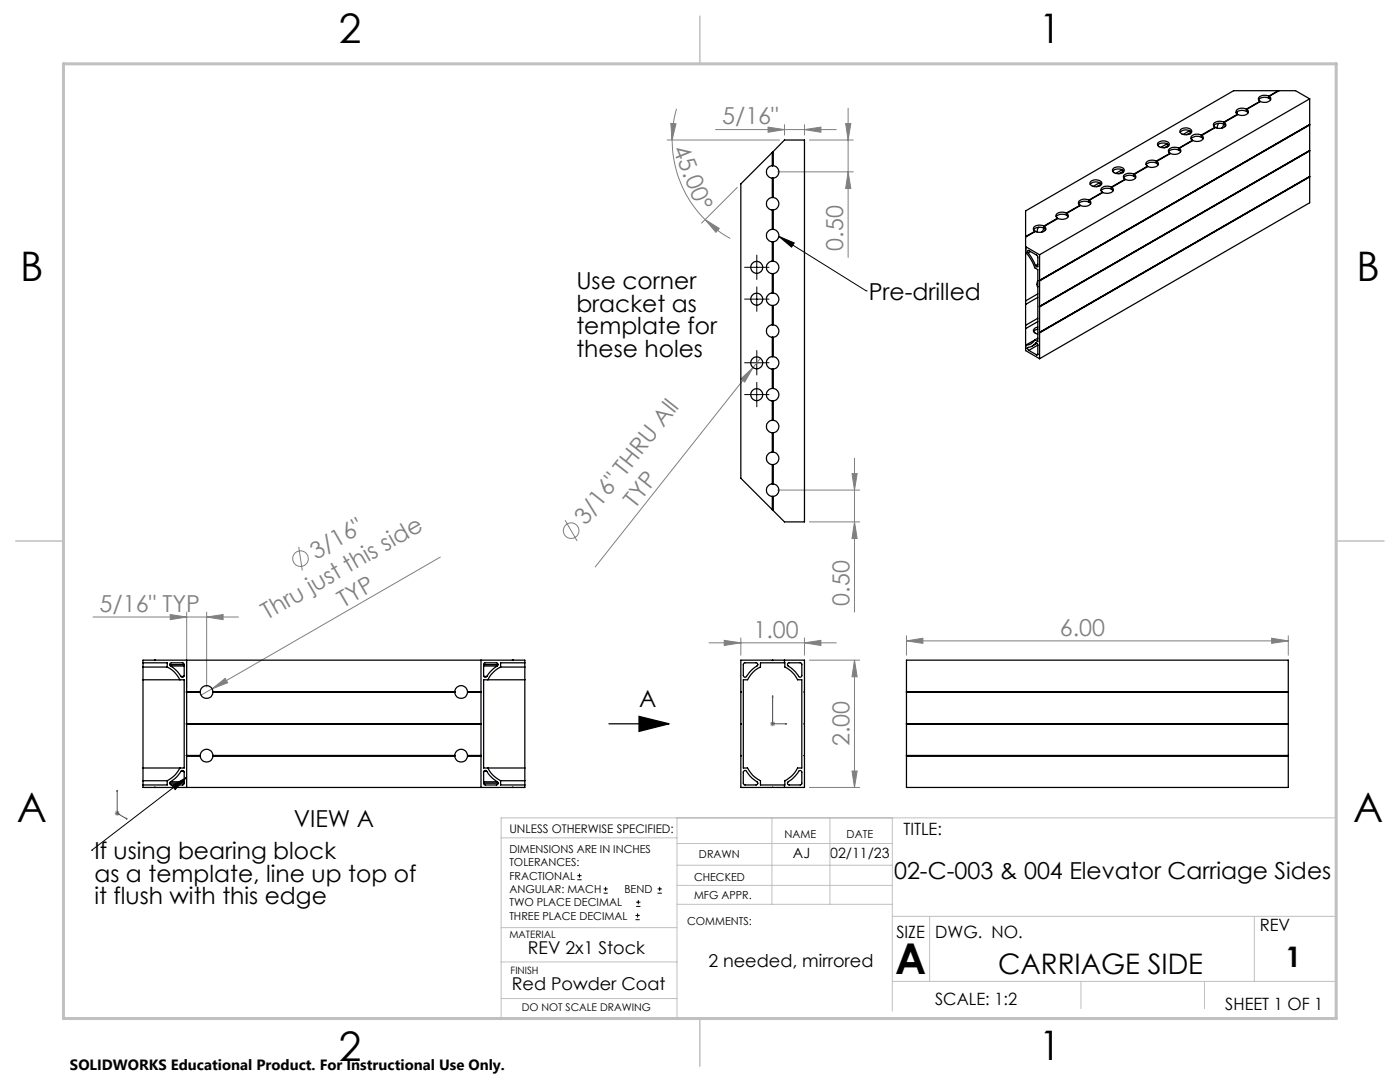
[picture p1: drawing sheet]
<svg xmlns="http://www.w3.org/2000/svg" width="279mm" height="216mm" viewBox="0 0 279 216" stroke-linecap="round" stroke-linejoin="round" font-family="sans-serif">
<g fill="none" stroke="#808080" stroke-width=".2">
<path d="M133.1 27.9h22.5M133.9 24.6l1 .1-.8 3.2zM134.1 27.9a22.5 22.5 0 0 0 6.6 15.9M135 21.7a23.6 23.6 0 0 0-.9 6.2M142.8 25.9h24.1M147.1 37.4l-7.1 7.1M153.3 25.4l3.3 .5-3.3 .5zM155.2 34.3h15.1M156.6 24.9v2.1M160.5 25.9l3.3-.5v1zM160.5 24.9v2.1M161.5 27.9h8.8"/>
<path d="M168.8 24.7h1l-.5 3.2zM169.3 34.3l.5 3.3h-1zM169.3 21.6v29.8M140.7 43.8l2.8 1.8-.6 .8zM140.7 43.8a20.3 20.3 0 0 0 5 3.8M147.8 75.6l2.5-2.3-1.7 2.9zM151.8 71.5l-33 41.6M155.2 97.8h16.4M170 94.5h1.1l-.6 3.3zM170.5 91.4v30.7M59.6 109.1l.7 4.7M87.9 111.2l-45.6 26.2"/>
<path d="M112.8 103.8l2.4 4.2M161.5 104.1h10.1M170.5 104.1l.6 3.4h-1.1zM18.6 123.1h29M34 122.6l3.3 .5-3.3 .5zM37.3 122.1v15.1M41.2 123.1l3.3-.5v1zM41.2 122.1v15M42.3 137.4l2.6-2 .5 .8zM42.3 137.4l-2.2 1.3M141.5 128.3h25.4M144.5 127.8l3.3 .5-3.3 .5z"/>
<path d="M147.8 127.3v3.4M160.5 128.3l3.3-.5v1zM160.5 127.3v3.4M161.5 131.7h10.1M170.5 131.7l.6 3.3h-1.1zM170.5 131.7v25.4M180.9 127.9l3.3-.5v1zM180.9 126.9v3.8M180.9 127.9h76.2M253.8 127.4l3.3 .5-3.3 .5zM257.1 126.9v3.8M153.7 144.4h1"/>
<path d="M153.8 144.1l.8 .7M154.2 143.9v1M154.6 144.1l-.8 .7M161.5 157.1h10.1M170 153.8h1.1l-.6 3.3zM22.9 162.3h1M23 161.9l.7 .7M23.4 161.8v1M23.7 161.9l-.7 .7"/>
<circle cx="60" cy="111.5" r="1.55"/>
<circle cx="114" cy="105.9" r="1.55"/>
</g>
<g fill="none" stroke="#000" stroke-width=".2">
<path d="M149.8 53.3h2.5M149.8 59.7h2.5M151 52.1v2.5M151 58.5v2.5M155.4 47.2l17.5 10.8M155.4 47.2l3.1 1.3-.5 .8zM172.9 58h.1M149.8 78.7h2.5M149.8 72.4h2.5M151 71.2v2.5M151 77.5v2.5M34.3 156.7l3-1.6-2.3 2.5z"/>
<path d="M37.3 155.1l-19 14.6M18.3 169.7h.1M115.2 175.5h.9M115.2 174.7h.9M115.6 174.3v.9M120.5 178.2h.8M120.5 177.4h.8M120.9 177v.8M127.4 179.6v.8M131.2 178.2h.9M131.2 177.4h.9M131.7 177v.8"/>
<path d="M126.8 183.5h.9M126.8 182.7h.9M127 180.9h.8M127 180h.8M127.2 182.2v.9"/>
</g>
<path d="M121.5 144.4h12M127.5 142.9l6 1.5-6 1.5z" fill="none" stroke="#000" stroke-width=".25"/>
<path d="M154.2 138.8l.1 .3h-.2zM154.2 138.8v5.6h2.8M23.4 157.7v.2zM23.4 157.7v4.6l2 1.1M156.7 144.4h.3l-.3 .1zM25.2 163.3l.2 .1z" fill="none" stroke="#00f" stroke-width=".2"/>
<g fill="none" stroke="#000" stroke-width=".2" stroke-dasharray="15.2 1.3 1.3 1.3">
<path d="M149.8 53.3h-1.2M149.8 59.7h-1.2M151 52.1v-1.2M151 54.6v1.2M151 58.4v-1.2M152.3 53.3h1.2M152.3 59.7h1.2M149.8 78.7h-1.2M149.8 72.4h-1.2M151 77.5v-1.2M151 80v1.2M151 71.1v-1.2"/>
<path d="M151 73.6v1.2M151 60.9v1.2M152.3 78.7h1.2M152.3 72.4h1.2"/>
</g>
<g fill="none" stroke="#c0c0c0" stroke-width=".2">
<path d="M266.7 150.9v52.3M100 167.2h35.1M135.1 172.6h43M135.1 163.2v39.9M135.1 176.7h43M135.1 168.3h43M154.1 163.2v17.2M165.6 163.2v17.2M178.1 163.2v38.6M266.7 163.2h-166.7v40M100 199.2h35.1M100 191.9h35.1"/>
<path d="M100 185.1h35.1M135.1 180.4h43M178.1 182.8h88.6M178.1 195.8h88.6M185.5 182.8v13M215.7 195.8v5.5M240.4 195.8v5.5M250.3 182.8v13"/>
</g>
<path d="M139.7 3.2v9.5M3.1 107.9h9.6M266.7 107.9h9.5M139.7 203.2v9.6" fill="none" stroke="#c0c0c0" stroke-width=".3"/>
<path d="M12.7 12.7h254v190.5h-254z" fill="none" stroke="#c0c0c0" stroke-width=".6"/>
<g fill="#000">
<path d="M127.5 142.9l6 1.5-6 1.5z"/>
<path d="M155.4 47.2l3.1 1.3-.5 .8zM34.3 156.7l3-1.6-2.3 2.5z"/>
</g>
<g fill="#00f">
<path d="M156.7 144.4h.3l-.3 .1zM154.2 138.8l.1 .3h-.2z"/>
<path d="M-.1 144.4v.1zM-.1 138.8v.3zM25.2 163.3l.2 .1zM23.4 157.7v.2zM279.4 144.4v.1zM279.4 138.8v.3z"/>
</g>
<g fill="#808080">
<path d="M42.3 137.4l2.6-2 .5 .8z"/>
<path d="M147.8 75.6l2.5-2.3-1.7 2.9z"/>
<path d="M253.8 127.4l3.3 .5-3.3 .5zM180.9 127.9l3.3-.5v1z"/>
<path d="M144.5 127.8l3.3 .5-3.3 .5zM160.5 128.3l3.3-.5v1zM153.3 25.4l3.3 .5-3.3 .5zM160.5 25.9l3.3-.5v1zM34 122.6l3.3 .5-3.3 .5zM41.2 123.1l3.3-.5v1z"/>
<path d="M170 153.8h1.1l-.6 3.3zM170.5 131.7l.6 3.3h-1.1zM170.5 104.1l.6 3.4h-1.1zM170 94.5h1.1l-.6 3.3z"/>
<path d="M168.8 24.7h1l-.5 3.2zM169.3 34.3l.5 3.3h-1z"/>
<path d="M133.9 24.6l1 .1-.8 3.2zM140.7 43.8l2.8 1.8-.6 .8z"/>
</g>
<g fill="none" stroke="#000" stroke-width=".25">
<path d="M253.2 19.2a1.54 1.54 0 0 0-2.1 .4v.3l.4 .3M253.2 19.2l.1 .1M253.3 19.6l.3 .3M253.3 19.6a1.72 1.72 0 0 0-2.1 .3M253.3 19.3v.3M253.3 19.2a.56 .56 0 0 1 .3 .6 .56 .56 0 0 1-.5 .5l-.9 .1-.7-.2-2.7 1.6M253.3 19.2v.1M253.3 19.2l2-1.1h3.3l2.8 1.6M255.1 18.1l-1.9 1.1M255.1 18.1h-8.9l-41.5 24v18.6M255.1 18.1l.1 .1M261.4 19.7l-53.9 31.1"/>
<path d="M261.4 19.7v5.2M154.1 33.1a1.25 1.25 0 0 0-1.2 1.2 1.25 1.25 0 0 0 1.2 1.3M154.1 39.4a1.25 1.25 0 0 0-1.2 1.3 1.25 1.25 0 0 0 1.2 1.2M154.1 33.1h.1M154.1 39.4h.1M154.1 35.6h.1M154.1 30.4v2.7M154.1 35.6v3.8M154.2 33.1h.1M154.2 39.4h.1M154.2 35.6h.1M154.2 30.3v2.8"/>
<path d="M154.2 35.6v3.8M154.3 39.4a1.25 1.25 0 0 1 1.1 1.3 1.25 1.25 0 0 1-1.1 1.2M154.3 33.1a1.25 1.25 0 0 1 1.1 1.2 1.25 1.25 0 0 1-1.1 1.3M154.3 30.3v2.8M154.3 35.6v3.8M156.6 27.9h3.9v76.2h-3.9l-8.8-8.7v-58.7zM217.3 39.9a1.54 1.54 0 0 0-2.1 .5v.2l.3 .4M217.3 39.9v.1M217.4 40a.56 .56 0 0 1 .3 .6 .56 .56 0 0 1-.5 .4l-1 .2-.6-.2-2.7 1.6M217.4 40h-.1M217.7 36.2a1.52 1.52 0 0 1 2.2 .3 1.28 1.28 0 0 1-2 .5 .5 .5 0 0 1-.2-.8zM219.5 36.4l.2 .5"/>
<path d="M219.5 36.4a1.57 1.57 0 0 0-1.9 .4M219.5 36.4l-1.3 .8M219.6 37l-.1 .1M219.7 36.8l-.8 .5M220 38.3l.1 .1M220 38.3l-2.7 1.6M220.1 38.4l-2.7 1.6M221.8 37.3a1.54 1.54 0 0 0-2.1 .5v.2l.3 .3M221.8 37.3v.1M221.8 37.4h.1M221.8 37.8l.3 .3M221.8 37.8a1.66 1.66 0 0 0-2.1 .3"/>
<path d="M221.8 37.4v.4M221.9 37.4a.61 .61 0 0 1 .2 .8 .61 .61 0 0 1-.7 .3l-1.3-.1M222.2 33.6a1.57 1.57 0 0 1 2.2 .3 1.26 1.26 0 0 1-1.8 .7 .56 .56 0 0 1-.5-.4 .56 .56 0 0 1 .1-.6zM223.9 33.9l.3 .4M223.9 33.9a1.56 1.56 0 0 0-1.8 .3M223.9 33.9l-1.2 .7M224 34.5h.1M224.2 34.2l-.9 .4M224.5 35.8h.1M224.5 35.8l-2.7 1.5M226.3 34.7a1.57 1.57 0 0 0-2.1 .5l.3 .6M226.3 34.7v.1"/>
<path d="M226.3 35.2l.3 .3M226.3 35.2a1.72 1.72 0 0 0-2.1 .3M226.3 34.8v.4M226.4 34.8a.56 .56 0 0 1 .3 .6 .56 .56 0 0 1-.5 .4l-1 .2-.6-.2-2.7 1.6M226.4 34.8h-.1M229 33.2h.1M229 33.2l-2.7 1.5M230.8 32.1a1.57 1.57 0 0 0-2.1 .5l.3 .6M230.8 32.1v.1M230.8 32.6l.3 .3M230.8 32.6a1.63 1.63 0 0 0-2.1 .3M230.8 32.2h.1"/>
<path d="M230.8 32.2v.4M230.9 32.2a.61 .61 0 0 1 .2 .8 .61 .61 0 0 1-.7 .3l-.7 .1-.6-.2-2.7 1.6M231.2 28.4a1.55 1.55 0 0 1 2.2 .3 1.28 1.28 0 0 1-2.1 .6l-.2-.2a.47 .47 0 0 1 .1-.7zM232.9 28.7l.3 .4M232.9 28.7a1.64 1.64 0 0 0-1.9 .3M232.9 28.7l-1.3 .7M233 29.3h.1M233.2 29l-.9 .5M233.5 30.6v.1M233.5 30.6l-2.7 1.5M235.3 29.6a1.54 1.54 0 0 0-2.1 .4v.2l.3 .4M235.3 29.6h.1"/>
<path d="M235.3 30l.3 .3M235.3 30a1.72 1.72 0 0 0-2.1 .3M235.3 29.6v.4M235.3 29.6a.56 .56 0 0 1 .4 .6 .56 .56 0 0 1-.5 .5l-1 .1-.6-.2-2.7 1.6M235.7 25.8a1.52 1.52 0 0 1 2.1 .3 1.31 1.31 0 0 1-2 .6l-.2-.2a.47 .47 0 0 1 .1-.7zM237.4 26.1l.2 .4M237.4 26.1a1.57 1.57 0 0 0-1.9 .3M237.4 26.1l-1.3 .7M237.6 26.7h-.1M237.6 26.4l-.8 .5M238 28h.1M238 28l-2.7 1.6"/>
<path d="M238.1 28l-2.8 1.6M239.7 27a1.5 1.5 0 0 0-2 .4l.1 .4 .2 .2M239.7 27h.1M239.8 27h.1M239.8 27.4l.3 .3M239.8 27.4a1.66 1.66 0 0 0-2.1 .3M239.8 27v.4M239.9 27a.64 .64 0 0 1 .2 .8 .64 .64 0 0 1-.7 .4h-.7l-.6-.2M242.5 25.4v.1M242.5 25.4l-2.8 1.6M243.2 24.6l-.3 .9M244.2 24.4a1.57 1.57 0 0 0-2.1 .4l.4 .6"/>
<path d="M244.2 24.4h.1M244.2 24.8l-.4 .8M244.3 24.8l.3 .3-.1 .1M244.3 24.8a1.7 1.7 0 0 0-2.1 .3M244.3 24.4v.4M244.3 24.4a.56 .56 0 0 1 .3 .6 .56 .56 0 0 1-.4 .5l-1 .1-.6-.2-2.7 1.6M244.3 24.4h.1M246.9 22.3v.5M246.9 22.8l.1 .1M246.9 22.8l-2.7 1.6M248.7 21.8a1.5 1.5 0 0 0-2 .5l.2 .5M248.7 21.8l.1 .1"/>
<path d="M248.8 22.2l.3 .3M248.8 22.2a1.79 1.79 0 0 0-2.1 .3M248.8 21.9v.3M248.8 21.8a.56 .56 0 0 1 .3 .6 .56 .56 0 0 1-.5 .5l-.9 .1-.6-.1-2.8 1.5M248.8 21.8v.1M251.5 20.2v.1M251.5 20.2l-2.8 1.6M261.3 24.9l-53.9 31.1M261.3 24.9h.1M261.3 30.1l-53.9 31.1M261.3 30.1h.1M261.3 35.2l-53.9 31.2"/>
<path d="M261.3 35.2h.1M261.3 35.2l.1 .1M261.4 24.9v5.2M261.4 30.1v5.1M261.4 35.3v5.2l-53.9 31.1M261.4 24.9l-53.9 31.1M261.4 24.9l-53.9 31.2M261.4 30.1l-53.9 31M261.4 30.1l-53.9 31.1M261.4 35.2l-53.9 31.1M261.4 35.3l-53.9 31.1M154.1 45.8a1.25 1.25 0 0 0-1.2 1.2 1.25 1.25 0 0 0 1.2 1.3"/>
<path d="M154.1 52.1a1.25 1.25 0 0 0-1.2 1.3 1.25 1.25 0 0 0 1.2 1.2M154.1 58.5a1.25 1.25 0 0 0-1.2 1.2 1.25 1.25 0 0 0 1.2 1.3M154.1 45.8h.1M154.1 41.9h.1M154.1 52.1h.1M154.1 48.3h.1M154.1 58.5h.1M154.1 54.6h.1M154.1 41.9v3.9M154.1 48.3v3.8M154.1 54.6v3.9M154.2 45.8h.1"/>
<path d="M154.2 41.9h.1M154.2 52.1h.1M154.2 48.3h.1M154.2 58.5h.1M154.2 54.6h.1M154.2 41.9v3.9M154.2 48.3v3.8M154.2 54.6v3.9M154.3 58.5a1.25 1.25 0 0 1 1.1 1.2 1.25 1.25 0 0 1-1.1 1.3M154.3 52.1a1.25 1.25 0 0 1 1.1 1.3 1.25 1.25 0 0 1-1.1 1.2M154.3 45.8a1.25 1.25 0 0 1 1.1 1.2 1.25 1.25 0 0 1-1.1 1.3M154.3 41.9v3.9"/>
<path d="M154.3 48.3v3.8M154.3 54.6v3.9M204.7 49.6v.7a9.4 9.4 0 0 1 1.8 3.1l.6 .4v14.4l-.6-.4M204.7 49.2l2.8 1.6M205.2 50.4l-.1-.2 .1-.2 1.8 1 .1 2.1a.24 .24 0 0 1-.3 .2 .24 .24 0 0 1-.1-.3M205.2 50.4l1.5 2.6M205.6 50.2l-.4 .2M206.6 46.1v.1M206.6 46.1l-1.9 1.1M207 57.2h.1M207.1 56l-.2 .7 .2 .6M207.1 58.6l-2.4 1.4"/>
<path d="M207.1 59.3l-2.4 1.4M207.1 52.7l-.4 .3M207.3 45.3l-.4 1M207.4 56l.1 .1M207.5 50.8v5.2M207.5 56.1v5M207.5 56h-.1M208.3 45.1a1.54 1.54 0 0 0-2.1 .5v.2l.4 .3M208.3 45.1l.1 .1M208.3 45.5l-.4 .8M208.4 45.5l.3 .4M208.4 45.5a1.72 1.72 0 0 0-2.1 .4"/>
<path d="M208.4 45.2v.3M208.4 45.2a.56 .56 0 0 1 .3 .6 .56 .56 0 0 1-.5 .4l-.9 .2-.6-.2-2 1.1M208.4 45.2h.1M208.7 45.8l-.1 .2M211 43.5l.1 .1M211 43.5l-2.7 1.6M212.8 42.5a1.57 1.57 0 0 0-2.1 .5l.3 .5M212.8 42.5l.1 .1M212.9 43l.2 .3M212.9 43a1.63 1.63 0 0 0-2.1 .3M212.9 42.6h.1M212.9 42.6v.4"/>
<path d="M212.9 42.6a.62 .62 0 0 1 .3 .8 .62 .62 0 0 1-.8 .3l-1.3-.1-2.7 1.6M215.5 41h.1M215.5 41l-2.7 1.5M217.3 40.4l.4 .3M217.3 40.4a1.72 1.72 0 0 0-2 .3M217.3 40v.4M154.1 64.8a1.25 1.25 0 0 0-1.2 1.3 1.25 1.25 0 0 0 1.2 1.2M154.1 71.2a1.25 1.25 0 0 0-1.2 1.2 1.25 1.25 0 0 0 1.2 1.3M154.1 77.5a1.25 1.25 0 0 0-1.2 1.3 1.25 1.25 0 0 0 1.2 1.2M154.1 64.8h.1M154.1 61h.1M154.1 71.2h.1"/>
<path d="M154.1 67.3h.1M154.1 77.5h.1M154.1 73.7h.1M154.1 61v3.8M154.1 67.3v3.9M154.1 73.7v3.8M154.2 64.8h.1M154.2 61h.1M154.2 71.2h.1M154.2 67.3h.1M154.2 77.5h.1M154.2 73.7h.1"/>
<path d="M154.2 61v3.8M154.2 67.3v3.9M154.2 73.7v3.8M154.3 77.5a1.25 1.25 0 0 1 1.1 1.3 1.25 1.25 0 0 1-1.1 1.2M154.3 71.2a1.25 1.25 0 0 1 1.1 1.2 1.25 1.25 0 0 1-1.1 1.3M154.3 64.8a1.25 1.25 0 0 1 1.1 1.3 1.25 1.25 0 0 1-1.1 1.2M154.3 61v3.8M154.3 67.3v3.9M154.3 73.7v3.8M204.7 60.7v4.2M204.7 64.9v5.1l2.8 1.6M204.7 68.9v.6"/>
<path d="M205.3 69.9l1.6 .9M206.5 67.8a1.89 1.89 0 0 1-1.8 1.1M206.5 67.8l-1.8 1.1M206.7 68.5a.36 .36 0 0 1 .4 .4M206.7 68.5a2.5 2.5 0 0 1-1.6 .9v.3l.2 .2M206.8 68.4l-.1 .1M206.9 68.5l-.9 .5M207.1 70.7l-.1 .1h-.1M207.1 65.3a.68 .68 0 0 0-.8 .5 .68 .68 0 0 0 .6 .8l.2 .1M207.1 65.7l-.6 .2-.2 .3M207.1 68.9v1.8M207.1 67.5l-.6 .3"/>
<path d="M207.1 64.2l-2.4 1.4M207.1 63.5l-2.4 1.4M207.1 70.7l-.2 .1M207.1 68.9l-1.8 1M207.4 61.2h.1M207.4 66.4h.1M207.5 61.2v5.1M207.5 66.4v5.2M207.5 61.1l-.1 .1M207.5 66.3l-.1 .1M154.1 83.9a1.25 1.25 0 0 0-1.2 1.2 1.25 1.25 0 0 0 1.2 1.3M154.1 90.2a1.25 1.25 0 0 0-1.2 1.3 1.25 1.25 0 0 0 1.2 1.2"/>
<path d="M154.1 96.6a1.25 1.25 0 0 0-1.2 1.2 1.25 1.25 0 0 0 1.2 1.3M154.1 83.9h.1M154.1 80h.1M154.1 90.2h.1M154.1 86.4h.1M154.1 96.6h.1M154.1 92.7h.1M154.1 99.1h.1M154.1 80v3.9M154.1 86.4v3.8M154.1 92.7v3.9M154.1 99.1v2.6"/>
<path d="M154.2 83.9h.1M154.2 80h.1M154.2 90.2h.1M154.2 86.4h.1M154.2 96.6h.1M154.2 92.7h.1M154.2 99.1h.1M154.2 80v3.9M154.2 86.4v3.8M154.2 92.7v3.9M154.2 99.1v2.7M154.3 96.6a1.25 1.25 0 0 1 1.1 1.2 1.25 1.25 0 0 1-1.1 1.3"/>
<path d="M154.3 90.2a1.25 1.25 0 0 1 1.1 1.3 1.25 1.25 0 0 1-1.1 1.2M154.3 83.9a1.25 1.25 0 0 1 1.1 1.2 1.25 1.25 0 0 1-1.1 1.3M154.3 80v3.9M154.3 86.4v3.8M154.3 92.7v3.9M154.3 99.1v2.7M28.5 133.1v2.5M28.5 133.1v-1.4h76.2v1.4M28.5 135.6h8.3v17.6h-8.3M28.5 132.3h4.9v.8M28.5 135.6v17.6M28.5 133.1h4.9"/>
<path d="M30.8 131.7h.2M33.4 133.1a5.5 5.5 0 0 1 2.5 2.5M33.9 132.6l.2-.3h2.4l.3 .3M33.9 132.6l.1 .3M33.9 132.6h2.9M34 132.9l1 .7 1.1 1.4M34 132.9h2.8M36.1 135h.6M36.8 132.6v2.3l-.4 .2-.3-.1M37.2 138.1h2.8M37.2 138.1h.1M37.3 138.1h2.7"/>
<path d="M37.3 131.7l-.1 6.4M37.3 138.1v6.3M40 138.1a1.27 1.27 0 0 0 1.2 1.2 1.27 1.27 0 0 0 1.3-1.2M40 138a1.27 1.27 0 0 1 1.2-1.2 1.27 1.27 0 0 1 1.3 1.2M40 138.1h.1M40 138v.1M42.5 138v.1M42.5 138.1h.1M42.5 138h48.3M42.5 138.1h48.3M90.8 138.1a1.27 1.27 0 0 0 1.2 1.2 1.27 1.27 0 0 0 1.3-1.2M90.8 138a1.27 1.27 0 0 1 1.2-1.2 1.27 1.27 0 0 1 1.3 1.2"/>
<path d="M90.8 138.1h.1M90.8 138v.1M93.3 138.1h.1M93.3 138v.1M93.3 138l2.8 .1M93.3 138.1h2.7M96 131.7l.1 6.4M96 138.1v6.3M96.1 138.1h-.1M96.5 132.6l.2-.3h2.5l.2 .3M96.5 132.6v2.3l.3 .2 .4-.1M96.5 132.9h2.7"/>
<path d="M96.5 132.6h2.9M96.6 135h.6M99.2 132.9l-.9 .7-1.1 1.4M99.4 132.6l-.2 .3M99.9 133.1l-1.5 1.1-1 1.4M99.9 133.1h4.8M102.3 131.7h.1M104.7 133.1v2.5M104.7 135.6h-8.2v17.6h8.2M104.7 132.3h-4.8v.8M104.7 135.6v17.6M147.8 131.7h12.7v25.4h-12.7z"/>
<path d="M148.3 135.6h.9l.7-1a4.6 4.6 0 0 1 1.9-1.5v-.8h4.8v.8a5.5 5.5 0 0 1 2.6 2.5h.8v17.6h-.8a5.5 5.5 0 0 1-2.6 2.6v.8h-4.8v-.8l-1.6-1.1-1-1.5h-.9zM148.6 132.3h2.4l.2 .2v.3a8.5 8.5 0 0 0-2.4 2.3h-.3l-.2-.2v-2.4zM156.6 131.7v.6M157.2 132.4l.2-.1h2.5l.1 .2v2.3a.35 .35 0 0 1-.2 .3 .35 .35 0 0 1-.4-.1 7.7 7.7 0 0 0-2.2-2.3zM180.9 131.7h76.2v25.4h-76.2zM180.9 138h76.2M180.9 138.1h76.2M28.5 153.2v2.6M28.5 155.8v1.3h76.2v-1.3M28.5 155.8h4.9M30.8 157.1h.2M33.4 155.8v.8h-4.9"/>
<path d="M33.9 156.3l.2 .3h2.4l.3-.3M33.9 156.3h2.9M34 156l-.1 .3M34 156h2.8M35.9 153.2l-1 1.5-1.5 1.1M36.1 153.9l-1.1 1.4-1 .7M36.1 153.9l.4-.2 .3 .3v2.3M36.1 153.9h.6M37.2 150.8h2.8M37.2 144.4h58.9M37.2 144.4l.1 .1M37.2 150.8h.1"/>
<path d="M37.3 150.7h2.7M37.3 150.8h2.7M37.3 144.4h58.7M37.3 144.5h58.7M37.3 144.5v6.2M37.3 150.8v6.3M37.3 144.4h-.1M37.3 150.7l-.1 .1M40 150.8a1.27 1.27 0 0 0 1.2 1.2 1.27 1.27 0 0 0 1.3-1.2M40 150.7a1.27 1.27 0 0 1 1.2-1.2 1.27 1.27 0 0 1 1.3 1.2M40 150.8h.1M40 150.7v.1"/>
<path d="M42.5 150.7v.1M42.5 150.8h.1M42.5 150.8h48.3M42.5 150.7h48.3M90.8 150.8a1.27 1.27 0 0 0 1.2 1.2 1.27 1.27 0 0 0 1.3-1.2M90.8 150.7a1.27 1.27 0 0 1 1.2-1.2 1.27 1.27 0 0 1 1.3 1.2M90.8 150.8h.1M90.8 150.7v.1M93.3 150.7v.1M93.3 150.8h.1M93.3 150.8h2.8M93.3 150.7h2.7"/>
<path d="M93.3 150.8h2.7M96 144.5v6.2M96 150.8v6.3M96 150.7l.1 .1M96 144.4h.1M96.1 150.8h-.1M96.1 144.4l-.1 .1M96.5 156.3l.3 .3h2.3l.3-.3M96.5 156h2.7M96.5 156.3h2.9M96.6 153.9h.6M97.2 153.9l-.4-.2-.3 .3v2.3"/>
<path d="M97.2 153.9l.7 1 1.3 1.1M97.4 153.2a5.5 5.5 0 0 0 2.5 2.6M99.2 156l.2 .3M99.9 155.8v.8h4.8M99.9 155.8h4.8M102.3 157.1h.1M104.7 153.2v2.6M148.4 153.8h.5a8.3 8.3 0 0 0 2.3 2.4l-.2 .4h-2.5l-.2-.2zM156.6 156.6v.5M159.5 153.8l.3-.1 .2 .3v2.5l-.2 .1h-2.3a.35 .35 0 0 1-.3-.2 .35 .35 0 0 1 .1-.4 6.4 6.4 0 0 0 2.2-2.2zM180.9 150.8h76.2M180.9 150.7h76.2"/>
<path d="M180.9 144.4h76.2M180.9 144.5h76.2"/>
<circle cx="151" cy="53.3" r="1.2"/>
<circle cx="151" cy="59.7" r="1.2"/>
<circle cx="151" cy="72.4" r="1.2"/>
<circle cx="151" cy="78.7" r="1.2"/>
</g>
<text font-size="8.5" x="178.6" y="194.3">A</text>
<g font-size="8.1">
<text x="67.6" y="8.5">2</text>
<text x="207.3" y="8.5">1</text>
<text x="4" y="56.2">B</text>
<text x="270.7" y="56.2">B</text>
<text x="3.3" y="164.1">A</text>
<text x="270" y="164.1">A</text>
<text x="67.6" y="211.7">2</text>
<text x="207.3" y="211.6">1</text>
</g>
<g font-size="5.6">
<text x="199.2" y="194.4">CARRIAGE SIDE</text>
<text x="256.6" y="192.9">1</text>
</g>
<g font-size="4.7" fill="#808080">
<text x="134.2" y="29.8" transform="rotate(68 134.2 29.8)">45.00°</text>
<text x="144.1" y="24.8">5/16&quot;</text>
<text x="168.3" y="50.1" transform="rotate(-90 168.3 50.1)">0.50</text>
<text x="126.7" y="101.6" transform="rotate(-52 126.7 101.6)">TYP</text>
<text x="116.9" y="104.9" transform="rotate(-52 116.9 104.9)">3/16&quot; THRU All</text>
<text x="63.1" y="111.7" transform="rotate(-30 63.1 111.7)">3/16&quot;</text>
<text x="19.9" y="122.1">5/16&quot; TYP</text>
<text x="53.3" y="123.8" transform="rotate(-30 53.3 123.8)">Thru just this side</text>
<text x="68.5" y="121.4" transform="rotate(-30 68.5 121.4)">TYP</text>
<text x="169.5" y="120.8" transform="rotate(-90 169.5 120.8)">0.50</text>
<text x="150.4" y="127.2">1.00</text>
<text x="211.5" y="126.8">6.00</text>
<text x="169.5" y="148.9" transform="rotate(-90 169.5 148.9)">2.00</text>
</g>
<g font-size="4.7">
<text x="115" y="57.6">Use corner</text>
<text x="173.4" y="59.8">Pre-drilled</text>
<text x="115" y="62.2">bracket as</text>
<text x="115" y="66.7">template for</text>
<text x="115" y="71.2">these holes</text>
<text x="127.5" y="141.2">A</text>
<text x="58.6" y="164.9">VIEW A</text>
<text x="18.8" y="171.4">If using bearing block</text>
<text x="18.8" y="175.9">as a template, line up top of</text>
<text x="178.4" y="175.3">02-C-003 &amp; 004 Elevator Carriage Sides</text>
<text x="18.8" y="180.4">it flush with this edge</text>
</g>
<g font-size="3.5">
<text x="105.4" y="190.3">REV 2x1 Stock</text>
<text x="102.1" y="197.5">Red Powder Coat</text>
<text x="141.4" y="192.9">2 needed, mirrored</text>
</g>
<g font-size="3.4">
<text x="180.3" y="166.5">TITLE:</text>
<text x="251.4" y="185.7">REV</text>
<text x="178.9" y="187.1">SIZE</text>
<text x="186.6" y="187.1">DWG. NO.</text>
<text x="186.6" y="200.6">SCALE: 1:2</text>
<text x="244.5" y="201.5">SHEET 1 OF 1</text>
</g>
<text font-size="3" x="14" y="213.5">SOLIDWORKS Educational Product. For Instructional Use Only.</text>
<g font-size="2.8">
<text x="158.3" y="171.2">AJ</text>
<text x="165.7" y="171.2">02/11/23</text>
</g>
<text font-size="2.4" x="101.7" y="166.2">UNLESS OTHERWISE SPECIFIED:</text>
<g font-size="2.2">
<text x="156.6" y="167.2">NAME</text>
<text x="169" y="167.2">DATE</text>
<text x="101.7" y="170.2">DIMENSIONS ARE IN INCHES</text>
<text x="101.7" y="172.9">TOLERANCES:</text>
<text x="139.5" y="171.2">DRAWN</text>
<text x="101.7" y="175.5">FRACTIONAL</text>
<text x="101.7" y="178.2">ANGULAR: MACH</text>
<text x="124.6" y="178.2">BEND</text>
<text x="138.5" y="175.7">CHECKED</text>
<text x="138.5" y="179.3">MFG APPR.</text>
<text x="101.7" y="180.8">TWO PLACE DECIMAL</text>
<text x="101.7" y="183.5">THREE PLACE DECIMAL</text>
<text x="137.1" y="184.6">COMMENTS:</text>
</g>
<text font-size="2.1" x="104.1" y="201.7">DO NOT SCALE DRAWING</text>
<g font-size="2">
<text x="101.7" y="187.3">MATERIAL</text>
<text x="101.9" y="194.3">FINISH</text>
</g>
</svg>
